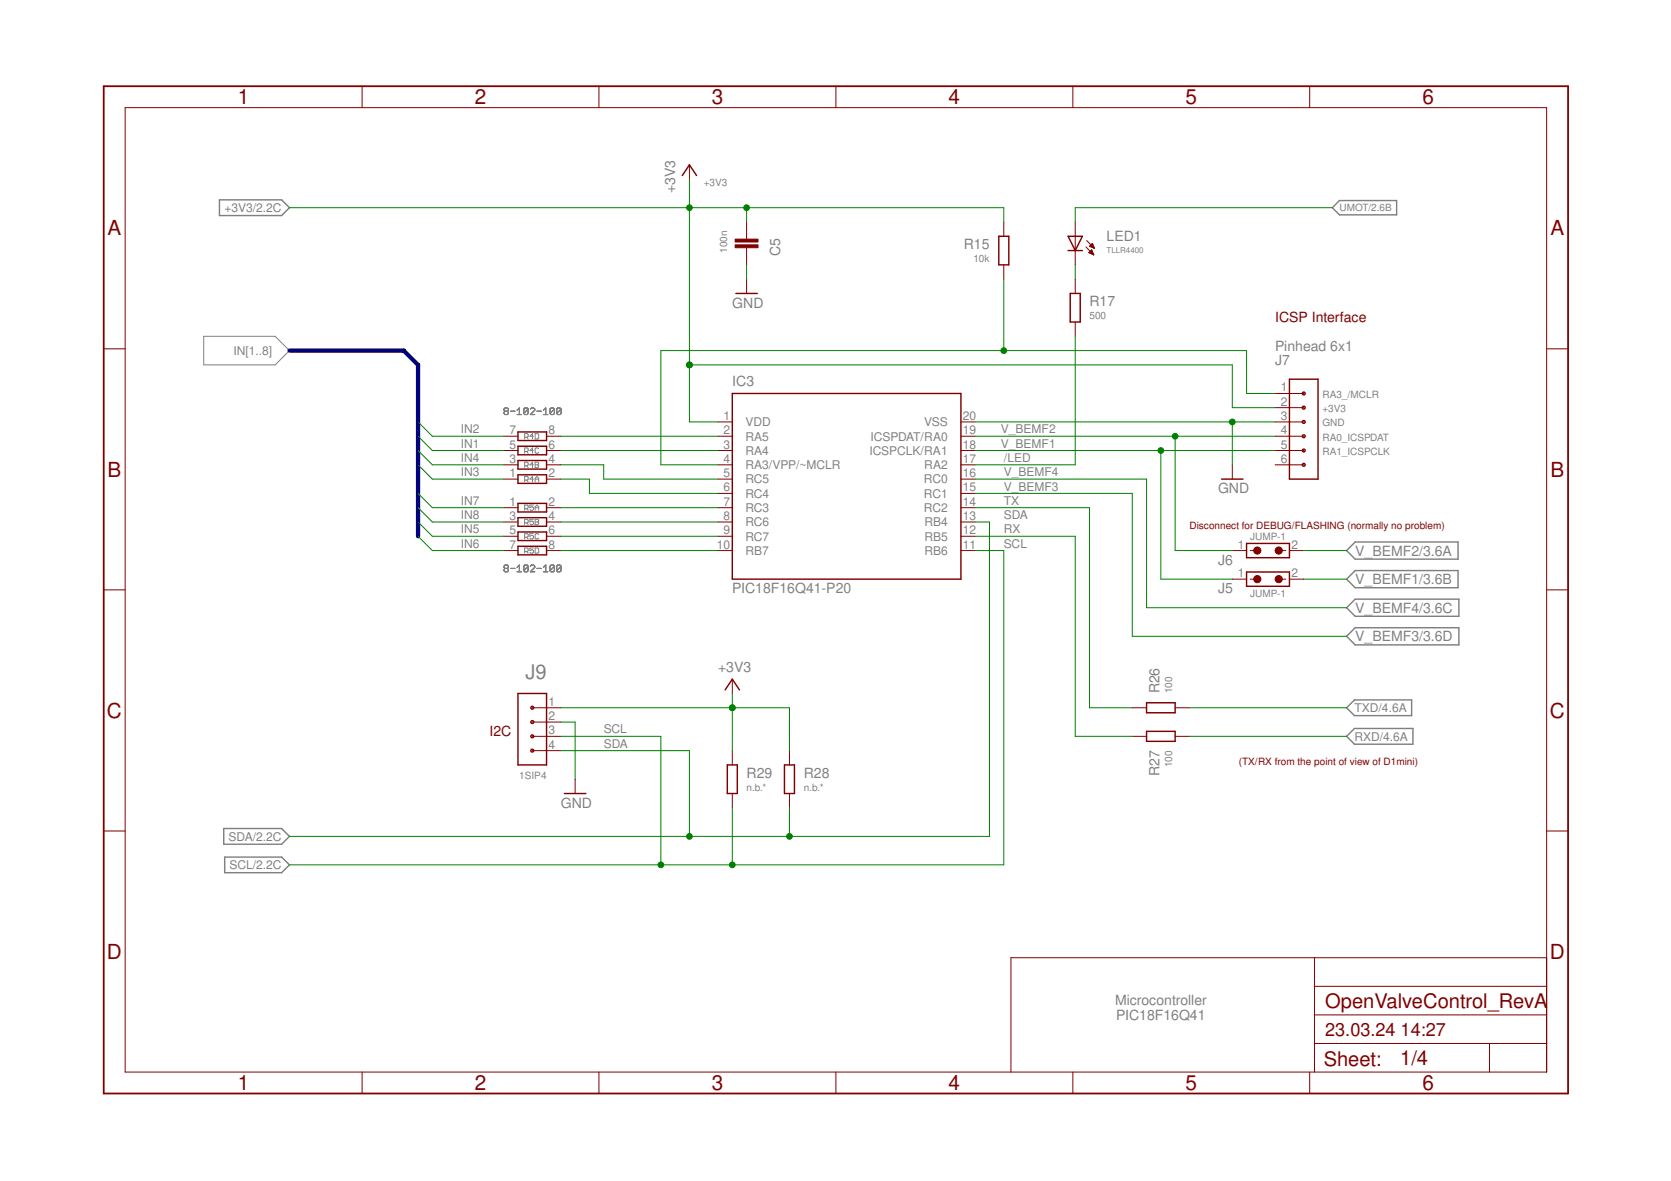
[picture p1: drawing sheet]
<svg xmlns="http://www.w3.org/2000/svg" width="297mm" height="210mm" viewBox="0 0 297 210" stroke-linecap="round" stroke-linejoin="round" font-family="sans-serif">
<g fill="none" stroke="#808080" stroke-width=".18">
<path d="M36.2 59.8h12.7l2.6 2.5-2.6 2.6h-12.7zM89.8 73.1l-.2-.2 .2-.4h.4l.2 .2v.2l-.2 .2M89.8 73.1l-.2 .2 .2 .4h.4l.2-.2-.2-.4M89.8 73.1h.4M90.8 73.1h.7M91.9 73.7h.8M91.9 72.9l.4-.4v1.2M93.3 77.7h.4l.2-.2v-.3l-.2-.1h-.4v.9M93.6 77.7l.3 .3M93.9 72.7l-.2-.2h-.4l-.2 .2v.8M93.9 72.7v.8l-.2 .2h-.4l-.2-.2M93.9 72.7l-.8 .8"/>
<path d="M94.3 72.7l.2-.2h.3l.3 .2v.2l-.8 .8h.8M94.8 77.5h-.6l.5-.4v.9M95.1 77.1h.5l.2 .1v.7l-.2 .1h-.5zM95.4 73.1h.8M95.8 79.8l-.2-.2h-.3l-.2 .2v.6l.2 .2h.3l.2-.2M96.6 73.7h.8M96.6 72.9l.4-.4v1.2M98.6 72.7l-.2-.2h-.4l-.2 .2v.8M98.6 72.7v.8l-.2 .2h-.4l-.2-.2M98.6 72.7l-.8 .8M99.7 72.7l-.2-.2h-.4l-.1 .2v.8M99.7 72.7v.8l-.2 .2h-.4l-.1-.2"/>
<path d="M99.7 72.7l-.7 .8M93.3 80.2h.4l.2-.1v-.3l-.2-.2h-.4v1M93.3 82.8h.4l.2-.2v-.3l-.2-.2h-.4v1M93.3 85.3h.4l.2-.1v-.4l-.2-.1h-.4v.9M93.3 90.4h.4l.2-.2v-.3l-.2-.1h-.4v.9M93.3 92.9h.4l.2-.1v-.3l-.2-.2h-.4v.9M93.3 95.5h.4l.2-.2v-.3l-.2-.2h-.4v1M93.3 98h.4l.2-.1v-.4l-.2-.1h-.4v.9M93.6 85.3l.3 .3M93.6 82.8l.3 .3M93.6 80.2l.3 .4M93.6 90.4l.3 .3"/>
<path d="M93.6 92.9l.3 .3M93.6 95.5l.3 .3M93.6 98l.3 .3M94.8 80.1h-.6l.5-.5v1M94.8 82.6h-.6l.5-.5v1M94.8 85.2h-.6l.5-.5v.9M94.8 89.8h-.6v.4l.3-.1 .3 .1v.4l-.1 .1h-.4l-.1-.1M94.8 92.3h-.6v.5l.3-.2 .3 .2v.3l-.1 .1h-.4l-.1-.1M94.8 94.8h-.6v.5l.3-.1 .3 .1v.3l-.1 .2h-.4l-.1-.2M94.8 97.4h-.6v.5l.3-.2 .3 .2v.3l-.1 .1h-.4l-.1-.1M95.1 85.2h.7M95.1 82.1h.5l.2 .2-.2 .3 .2 .3-.2 .2h-.5z"/>
<path d="M95.1 85.6v-.6l.3-.3 .4 .3v.6M95.1 90.7v-.6l.3-.3 .4 .3v.6M95.1 92.3h.5l.2 .2-.2 .3 .2 .3-.2 .1h-.5zM95.1 97.4h.5l.2 .1v.7l-.2 .1h-.5zM95.1 82.6h.5M95.1 90.2h.7M95.1 92.8h.5M95.8 95l-.2-.2h-.3l-.2 .2v.6l.2 .2h.3l.2-.2M89.8 101l-.2-.2 .2-.4h.4l.2 .2v.2l-.2 .2M89.8 101l-.2 .2v.2l.2 .2h.4l.2-.2v-.2l-.2-.2M89.8 101h.4M90.8 101h.7"/>
<path d="M91.9 100.8l.4-.4v1.2M91.9 101.6h.8M93.9 100.6l-.2-.2h-.4l-.2 .2v.8M93.9 100.6v.8l-.2 .2h-.4l-.2-.2M93.9 100.6l-.8 .8M94.3 100.6l.2-.2h.3l.3 .2v.2l-.8 .8h.8M95.4 101h.8M96.6 100.8l.4-.4v1.2M96.6 101.6h.8M98.6 100.6l-.2-.2h-.4l-.2 .2v.8M98.6 100.6v.8l-.2 .2h-.4l-.2-.2M98.6 100.6l-.8 .8"/>
<path d="M99.7 100.6l-.2-.2h-.4l-.1 .2v.8M99.7 100.6v.8l-.2 .2h-.4l-.1-.2M99.7 100.6l-.7 .8"/>
</g>
<path d="M39 35.5h11.1l1.4 1.4-1.4 1.4h-11.1zM236.8 36.9l1.3-1.3h10.2v2.6h-10.2zM239.4 97.9l1.5-1.6h18.3v3.1h-18.3zM239.4 102.9l1.5-1.5h18.3v3.1h-18.3zM239.4 108l1.5-1.5h18.4v3h-18.4zM239.4 113.1l1.5-1.5h18.4v3h-18.4zM239.4 125.8l1.4-1.4h10.1v2.8h-10.1zM239.4 130.9l1.4-1.4h10.4v2.8h-10.4zM39.8 147.3h10.3l1.4 1.4-1.4 1.4h-10.3zM39.9 152.3h10.2l1.4 1.4-1.4 1.4h-10.2z" fill="none" stroke="#808080" stroke-width=".25"/>
<g fill="none" stroke="#800000" stroke-width=".25">
<path d="M121.3 31.2l1.3-1.9 1.2 1.9M130.8 52.2h3.8M177.5 42h1.8v5.1h-1.8zM189.9 42h2.5l-1.3 2.5zM189.9 44.5h2.5M190.2 52.2h1.8v5h-1.8zM92.1 76.8h5.1v1.5h-5.1zM92.1 79.3h5.1v1.5h-5.1zM130.2 69.9h40.6v33h-40.6zM229.2 67.4h5.1v17.8h-5.1zM92.1 81.9h5.1v1.5h-5.1zM92.1 84.4h5.1v1.5h-5.1z"/>
<path d="M92.1 89.5h5.1v1.5h-5.1zM92.1 92h5.1v1.5h-5.1zM92.1 94.6h5.1v1.5h-5.1zM92.1 97.1h5.1v1.5h-5.1zM217.1 85.2h3.9M221.6 96.6h7.6v2.5h-7.6zM221.6 101.7h7.6v2.5h-7.6zM92.1 123.3h5.1v12.7h-5.1zM128.9 122.6l1.3-1.9 1.2 1.9M129.3 136h1.8v5h-1.8zM139.4 136h1.8v5h-1.8zM203.8 124.9h5.1v1.8h-5.1z"/>
<path d="M203.8 130h5.1v1.8h-5.1zM100.3 141h3.8"/>
<circle cx="231.8" cy="75" r=".25"/>
<circle cx="231.8" cy="72.5" r=".25"/>
<circle cx="231.8" cy="77.5" r=".25"/>
<circle cx="231.8" cy="69.9" r=".25"/>
<circle cx="231.8" cy="82.6" r=".25"/>
<circle cx="231.8" cy="80.1" r=".25"/>
<circle cx="94.6" cy="133.4" r=".25"/>
<circle cx="94.6" cy="130.9" r=".25"/>
<circle cx="94.6" cy="128.3" r=".25"/>
<circle cx="94.6" cy="125.8" r=".25"/>
</g>
<g fill="none" stroke="#800000" stroke-width=".18">
<path d="M22.2 19.1h252.7v171.4h-252.7zM64.4 15.3v3.8M106.5 15.3v3.8M148.6 15.3v3.8M190.7 15.3v3.8M232.8 15.3v3.8M122.6 29.3v2.5M132.7 39.5v3M178.4 39.5v2.5M191.1 39.5v7.6M132.7 44v3.1M132.7 49.6v2.6"/>
<path d="M178.4 47.1v2.5M191.1 49.6v2.6M191.1 57.2v2.6M193 43.9l1.4 1.4M193.2 42.8l1.4 1.4M193.5 44.9l.6-.5 .3 .9M193.5 44.9l.9 .4M193.5 44.9h.8M193.7 44.8h.5M193.7 43.8l.5-.5 .4 .9zM193.7 43.7h.7M193.8 44.7h.4"/>
<path d="M193.8 43.8h.6M193.8 45h.5M193.8 43.6h.5M193.9 44.6h.2M194 43.5h.3M194 44.4h.1M194.1 43.9h.4M194.1 43.3h.1M194.1 45.1h.3M194.4 44.1h.1M194.4 45.3h.1M18.4 62h3.8"/>
<path d="M89.5 77.5h2.6M97.2 77.5h2.5M127.6 77.5h2.6M127.6 75h2.6M170.8 77.5h2.6M170.8 75h2.6M226.7 77.5h5.1M226.7 75h5.1M226.7 69.9h5.1M226.7 72.5h5.1M274.9 62h3.8M89.5 80.1h2.6"/>
<path d="M89.5 82.6h2.6M89.5 92.8h2.6M89.5 95.3h2.6M89.5 97.9h2.6M89.5 85.2h2.6M89.5 90.2h2.6M97.2 80.1h2.5M97.2 82.6h2.5M97.2 92.8h2.5M97.2 95.3h2.5M97.2 97.9h2.5M97.2 85.2h2.5"/>
<path d="M97.2 90.2h2.5M127.6 80.1h2.6M127.6 82.6h2.6M127.6 92.8h2.6M127.6 95.3h2.6M127.6 97.9h2.6M127.6 85.2h2.6M127.6 87.7h2.6M127.6 90.2h2.6M170.8 80.1h2.6M170.8 82.6h2.6M170.8 92.8h2.6"/>
<path d="M170.8 95.3h2.6M170.8 97.9h2.6M170.8 85.2h2.6M170.8 87.7h2.6M170.8 90.2h2.6M219.1 97.9h2.5M219.1 82.6v2.6M222.2 97.9h.7M226.7 80.1h5.1M226.7 82.6h5.1M227.9 97.9h.7M229.2 97.9h2.6"/>
<path d="M18.4 104.8h3.8M219.1 102.9h2.5M222.2 102.9h.7M227.9 102.9h.7M229.2 102.9h2.6M274.9 104.8h3.8M94.6 125.8h5.1M94.6 128.3h5.1M94.6 130.9h5.1M94.6 133.4h5.1M102.2 138.5v2.5M130.2 120.7v2.6"/>
<path d="M130.2 133.4v2.6M140.3 133.4v2.6M201.3 125.8h2.5M201.3 130.9h2.5M208.9 125.8h2.5M208.9 130.9h2.5M18.4 147.7h3.8M130.2 141v2.6M140.3 141v2.6M274.9 147.7h3.8M233.7 170.2v20.3M233.7 175.3h41.2"/>
<path d="M274.9 170.2h-95.2v20.3M64.4 190.5v3.9M106.5 190.5v3.9M148.6 190.5v3.9M190.7 190.5v3.9M232.8 190.5v3.9M233.7 185.5h41.2M233.7 180.4h41.2M264.8 185.5v5"/>
</g>
<g fill="#800000" stroke="#800000" stroke-width=".18">
<path d="M130.7 42.5h4v.5h-4z"/>
<path d="M130.7 43.5h4v.5h-4z"/>
</g>
<g fill="#800000" stroke="#800000" stroke-width=".18">
<circle cx="227.3" cy="97.9" r=".64"/>
<circle cx="223.5" cy="97.9" r=".64"/>
<circle cx="227.3" cy="102.9" r=".64"/>
<circle cx="223.5" cy="102.9" r=".64"/>
</g>
<path d="M18.4 15.3h260.3v179.1h-260.3z" fill="none" stroke="#800000" stroke-width=".32"/>
<path d="M51.5 62.3h20.3l2.5 2.6v30.4" fill="none" stroke="#000080" stroke-width=".76"/>
<g fill="none" stroke="#008000" stroke-width=".18">
<path d="M51.5 36.9h126.9v2.6M122.6 31.8v43.2h5M132.7 36.9v2.6M236.8 36.9h-45.7v2.6M132.7 47.1v2.5M178.4 49.6v12.7M191.1 59.8v22.8h-17.7M191.1 47.1v2.5M74.3 75l2.6 2.5h12.6M74.3 77.5l2.6 2.6h12.6M99.7 77.5h27.9M122.6 64.9h96.5v7.6h7.6"/>
<path d="M173.4 75h53.3M173.4 77.5h53.3M208.9 77.5v20.4h10.2M219.1 75v7.6M226.7 69.9h-5.1v-7.6h-104.1v20.3h10.1M74.3 95.3l2.6 2.6h12.6M74.3 80.1l2.6 2.5h12.6M74.3 90.2l2.6 2.6h12.6M74.3 87.7l2.6 2.5h12.6M74.3 92.8l2.6 2.5h12.6M74.3 82.6l2.6 2.6h12.6M99.7 97.9h27.9"/>
<path d="M99.7 80.1h27.9M99.7 82.6h7.6v2.6h20.3M99.7 92.8h27.9M99.7 90.2h27.9M99.7 95.3h27.9M99.7 85.2h5.1v2.5h22.8M173.4 97.9h5v55.8h-126.9M173.4 80.1h53.3M173.4 92.8h2.5v55.9h-124.4M173.4 95.3h17.7v35.6h10.2M173.4 90.2h20.3v35.6h7.6M173.4 85.2h30.4v22.8h35.6"/>
<path d="M173.4 87.7h27.9v25.4h38.1M206.4 80.1v22.8h12.7M231.8 97.9h7.6M231.8 102.9h7.6M99.7 128.3h2.5v10.2M99.7 130.9h17.8v22.8M99.7 133.4h22.9v15.3M99.7 125.8h40.6v7.6M130.2 123.3v10.1M211.4 130.9h28M211.4 125.8h28M130.2 143.6v10.1"/>
<path d="M140.3 143.6v5.1"/>
</g>
<g fill="#008000" stroke="#008000" stroke-width=".18">
<circle cx="219.1" cy="75" r=".51"/>
<circle cx="208.9" cy="77.5" r=".51"/>
<circle cx="206.4" cy="80.1" r=".51"/>
<circle cx="178.4" cy="62.3" r=".51"/>
<circle cx="122.6" cy="148.7" r=".51"/>
<circle cx="140.3" cy="148.7" r=".51"/>
<circle cx="117.5" cy="153.7" r=".51"/>
<circle cx="130.2" cy="153.7" r=".51"/>
<circle cx="122.6" cy="64.9" r=".51"/>
<circle cx="122.6" cy="36.9" r=".51"/>
<circle cx="132.7" cy="36.9" r=".51"/>
<circle cx="130.2" cy="125.8" r=".51"/>
</g>
<g font-size="3.7" fill="#800000">
<text x="42.3" y="18.5">1</text>
<text x="84.4" y="18.5">2</text>
<text x="126.5" y="18.5">3</text>
<text x="168.6" y="18.5">4</text>
<text x="210.7" y="18.5">5</text>
<text x="252.9" y="18.5">6</text>
<text x="19.1" y="41.9">A</text>
<text x="275.6" y="41.9">A</text>
<text x="19.1" y="84.7">B</text>
<text x="275.6" y="84.7">B</text>
<text x="19" y="127.6">C</text>
<text x="275.5" y="127.6">C</text>
<text x="19" y="170.4">D</text>
<text x="275.5" y="170.4">D</text>
<text x="42.3" y="193.7">1</text>
<text x="84.4" y="193.7">2</text>
<text x="126.5" y="193.7">3</text>
<text x="168.6" y="193.7">4</text>
<text x="210.7" y="193.7">5</text>
<text x="252.9" y="193.7">6</text>
</g>
<text font-size="3.6" fill="#808080" x="93.4" y="120.7">J9</text>
<g font-size="3.6" fill="#800000">
<text x="235.6" y="179.1">OpenValveControl_RevA</text>
<text x="235.3" y="189.4">Sheet:</text>
<text x="248.9" y="189.3">1/4</text>
</g>
<g font-size="3.2" fill="#800000">
<text x="235.6" y="184.2">23.03.24</text>
<text x="249" y="184.2">14:27</text>
</g>
<g font-size="2.5" fill="#808080">
<text x="120" y="34.4" transform="rotate(-90 120 34.4)">+3V3</text>
<text x="138.7" y="45.4" transform="rotate(-90 138.7 45.4)">C5</text>
<text x="171.3" y="44.3">R15</text>
<text x="196.7" y="42.8">LED1</text>
<text x="130.2" y="54.7">GND</text>
<text x="193.7" y="54.5">R17</text>
<text x="226.7" y="62.3">Pinhead 6x1</text>
<text x="226.7" y="64.8">J7</text>
<text x="130.2" y="68.7">IC3</text>
<text x="216.5" y="87.7">GND</text>
<text x="216.5" y="100.4">J6</text>
<text x="240.9" y="98.7">V_BEMF2/3.6A</text>
<text x="130.2" y="105.5">PIC18F16Q41-P20</text>
<text x="216.5" y="105.5">J5</text>
<text x="240.9" y="103.8">V_BEMF1/3.6B</text>
<text x="240.9" y="108.9">V_BEMF4/3.6C</text>
<text x="240.9" y="114">V_BEMF3/3.6D</text>
<text x="127.6" y="119.4">+3V3</text>
<text x="206.1" y="123.3" transform="rotate(-90 206.1 123.3)">R26</text>
<text x="206.1" y="138" transform="rotate(-90 206.1 138)">R27</text>
<text x="99.7" y="143.6">GND</text>
<text x="132.7" y="138.3">R29</text>
<text x="142.9" y="138.3">R28</text>
<text x="198.2" y="178.7">Microcontroller</text>
<text x="198.4" y="181.3">PIC18F16Q41</text>
</g>
<g font-size="2.5" fill="#800000">
<text x="226.7" y="57.2">ICSP Interface</text>
<text x="87" y="130.9">I2C</text>
</g>
<g font-size="2.1" fill="#808080">
<text x="39.9" y="37.7">+3V3/2.2C</text>
<text x="41.5" y="63.1">IN[1..8]</text>
<text x="227.7" y="69.6">1</text>
<text x="81.9" y="77">IN2</text>
<text x="90.5" y="77.2">7</text>
<text x="97.5" y="77.2">8</text>
<text x="128.6" y="77.2">2</text>
<text x="128.6" y="74.6">1</text>
<text x="132.5" y="75.8">VDD</text>
<text x="164.3" y="75.8">VSS</text>
<text x="171.2" y="77.2">19</text>
<text x="171.2" y="74.6">20</text>
<text x="177.9" y="77">V_BEMF2</text>
<text x="227.7" y="77.2">4</text>
<text x="227.7" y="74.6">3</text>
<text x="227.7" y="72.1">2</text>
<text x="81.9" y="82.1">IN4</text>
<text x="81.9" y="79.6">IN1</text>
<text x="90.5" y="82.3">3</text>
<text x="90.5" y="79.7">5</text>
<text x="97.5" y="82.3">4</text>
<text x="97.5" y="79.7">6</text>
<text x="128.6" y="82.3">4</text>
<text x="128.6" y="79.7">3</text>
<text x="132.5" y="83.4">RA3/VPP/~MCLR</text>
<text x="132.5" y="80.8">RA4</text>
<text x="132.5" y="78.3">RA5</text>
<text x="154.5" y="80.8">ICSPCLK/RA1</text>
<text x="154.7" y="78.3">ICSPDAT/RA0</text>
<text x="164.3" y="83.4">RA2</text>
<text x="171.2" y="79.7">18</text>
<text x="171.2" y="82.3">17</text>
<text x="177.9" y="79.6">V_BEMF1</text>
<text x="178.4" y="82.1">/LED</text>
<text x="227.7" y="79.7">5</text>
<text x="227.7" y="82.3">6</text>
<text x="81.9" y="84.7">IN3</text>
<text x="81.9" y="89.7">IN7</text>
<text x="90.5" y="84.8">1</text>
<text x="90.5" y="89.9">1</text>
<text x="97.5" y="84.8">2</text>
<text x="97.5" y="89.9">2</text>
<text x="128.6" y="89.9">7</text>
<text x="128.6" y="87.3">6</text>
<text x="128.6" y="84.8">5</text>
<text x="132.5" y="88.5">RC4</text>
<text x="132.5" y="85.9">RC5</text>
<text x="164.2" y="85.9">RC0</text>
<text x="164.2" y="88.5">RC1</text>
<text x="171.2" y="84.8">16</text>
<text x="171.2" y="87.3">15</text>
<text x="171.2" y="89.9">14</text>
<text x="178.4" y="89.7">TX</text>
<text x="178.4" y="84.7">V_BEMF4</text>
<text x="178.4" y="87.2">V_BEMF3</text>
<text x="81.9" y="92.3">IN8</text>
<text x="81.9" y="94.8">IN5</text>
<text x="90.5" y="92.4">3</text>
<text x="90.5" y="95">5</text>
<text x="97.5" y="92.4">4</text>
<text x="97.5" y="95">6</text>
<text x="128.6" y="92.4">8</text>
<text x="128.6" y="95">9</text>
<text x="132.5" y="91">RC3</text>
<text x="132.5" y="93.5">RC6</text>
<text x="164.2" y="91">RC2</text>
<text x="164.3" y="93.5">RB4</text>
<text x="171.2" y="92.4">13</text>
<text x="171.2" y="95">12</text>
<text x="178.4" y="92.3">SDA</text>
<text x="178.4" y="94.8">RX</text>
<text x="81.9" y="97.3">IN6</text>
<text x="90.5" y="97.5">7</text>
<text x="97.5" y="97.5">8</text>
<text x="127.5" y="97.5">10</text>
<text x="132.5" y="98.6">RB7</text>
<text x="132.5" y="96.1">RC7</text>
<text x="164.3" y="96.1">RB5</text>
<text x="164.3" y="98.6">RB6</text>
<text x="171.2" y="97.5">11</text>
<text x="178.4" y="97.3">SCL</text>
<text x="220.1" y="97.5">1</text>
<text x="229.6" y="97.5">2</text>
<text x="220.1" y="102.6">1</text>
<text x="229.6" y="102.6">2</text>
<text x="97.5" y="125.4">1</text>
<text x="97.5" y="130.5">3</text>
<text x="97.5" y="128">2</text>
<text x="107.3" y="130.4">SCL</text>
<text x="240.8" y="126.6">TXD/4.6A</text>
<text x="240.8" y="131.6">RXD/4.6A</text>
<text x="97.5" y="133.1">4</text>
<text x="107.3" y="132.9">SDA</text>
<text x="40.6" y="149.4">SDA/2.2C</text>
<text x="40.8" y="154.5">SCL/2.2C</text>
</g>
<g font-size="1.8" fill="#808080">
<text x="125.1" y="33.1">+3V3</text>
<text x="238.1" y="37.5">UMOT/2.6B</text>
<text x="129.3" y="44.9" transform="rotate(-90 129.3 44.9)">100n</text>
<text x="173" y="46.6">10k</text>
<text x="193.7" y="56.7">500</text>
<text x="235.1" y="70.7">RA3_/MCLR</text>
<text x="235.1" y="75.8">GND</text>
<text x="235.1" y="73.2">+3V3</text>
<text x="235.1" y="78.3">RA0_ICSPDAT</text>
<text x="235.1" y="80.8">RA1_ICSPCLK</text>
<text x="222.2" y="96">JUMP-1</text>
<text x="222.2" y="106.1">JUMP-1</text>
<text x="208.4" y="123.3" transform="rotate(-90 208.4 123.3)">100</text>
<text x="208.4" y="136.4" transform="rotate(-90 208.4 136.4)">100</text>
<text x="92.3" y="138.5">1SIP4</text>
<text x="132.7" y="140.5">n.b.*</text>
<text x="142.9" y="140.5">n.b.*</text>
</g>
<g font-size="1.8" fill="#800000">
<text x="211.4" y="94">Disconnect for DEBUG/FLASHING (normally no problem)</text>
<text x="220.2" y="135.9">(TX/RX from the point of view of D1mini)</text>
</g>
<text font-size="1.4" fill="#808080" x="196.7" y="44.9">TLLR4400</text>
</svg>
